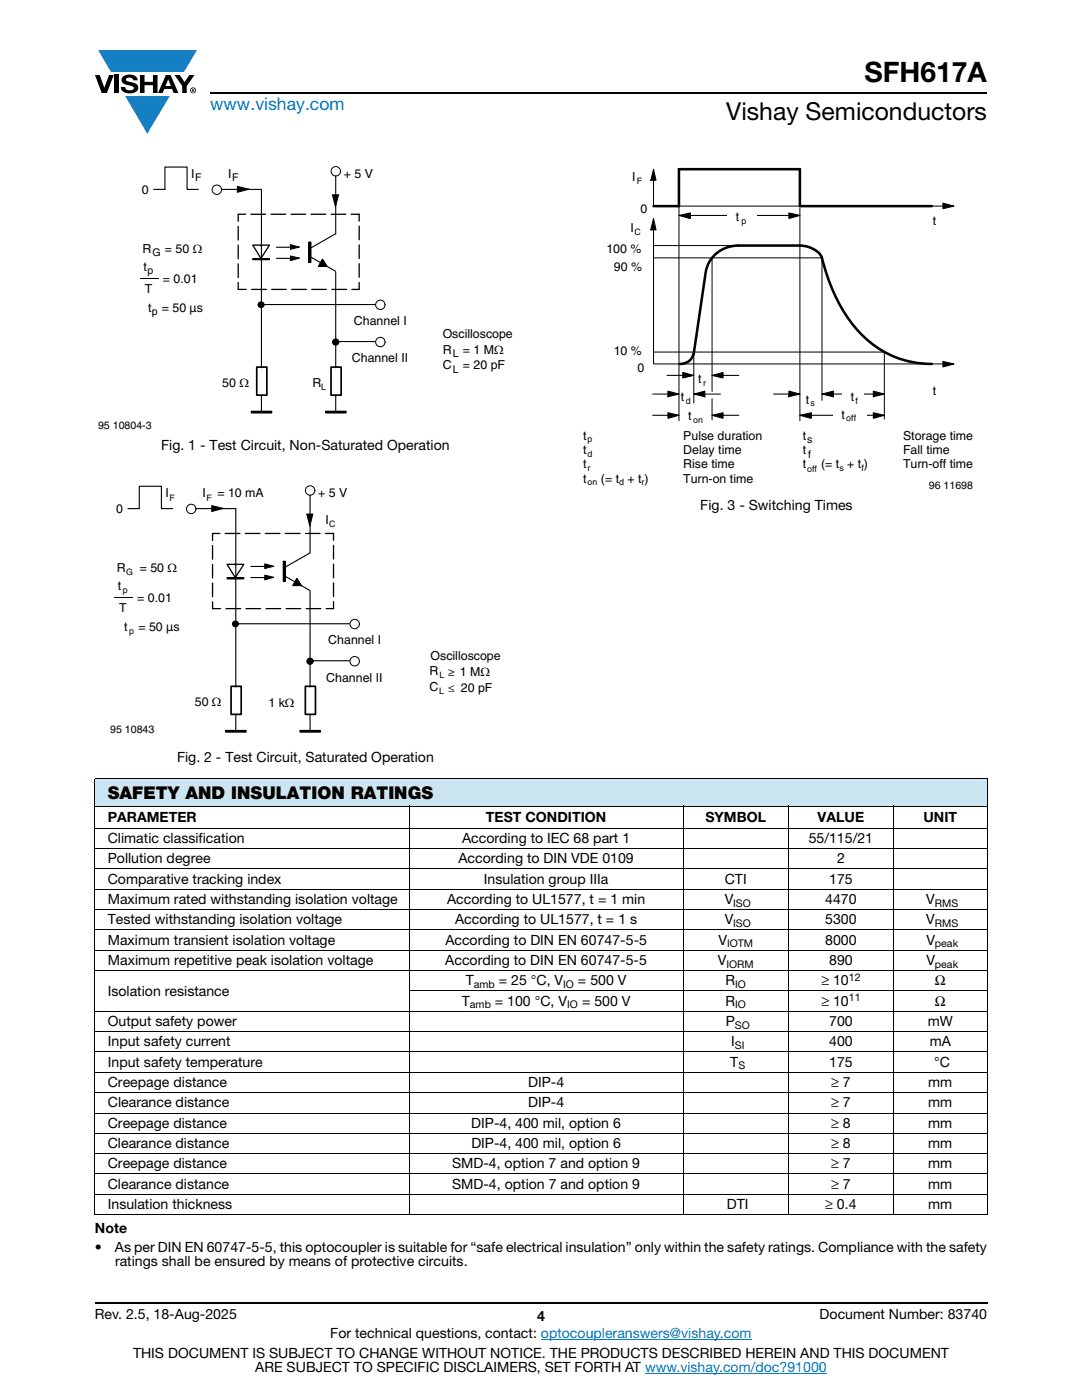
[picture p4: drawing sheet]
<svg xmlns="http://www.w3.org/2000/svg" width="216mm" height="279mm" viewBox="0 0 216 279" stroke-linecap="round" stroke-linejoin="round" font-family="sans-serif">
<g fill="#147fc3">
<path d="M19.6 10h19.7l-2.6 4.3h-1.1h-13.5z"/>
<path d="M25 19.2h8.9l-4.5 7.5z"/>
</g>
<g fill="#000">
<path d="M18.9 15h1l.9 2.5 1-2.5h.9l-1.4 3.6h-1zM22.9 15h.9v3.6h-.9zM24.6 15.3a2.1 2.1 0 0 1 2.8 .3l.1 .4h-.9a.79 .79 0 0 0-.7-.5 .79 .79 0 0 0-.8 .4l.3 .3 1 .2a1.08 1.08 0 0 1 1.2 1 1.08 1.08 0 0 1-1.1 1.2 1.73 1.73 0 0 1-2.4-1.2h.9a.96 .96 0 0 0 .8 .6 .96 .96 0 0 0 .9-.4 1.31 1.31 0 0 0-1.2-.6 1.03 1.03 0 0 1-1.1-.6 1.03 1.03 0 0 1 .2-1.1zM27.9 15h.9v1.3h1.7v-1.3h.9v3.6h-.9v-1.6h-1.7v1.6h-.9zM34.8 15h1.1l.9 1.4 1-1.4h1l-1.5 2.2v1.4h-.9v-1.4z"/>
<path d="M33.6 15.9l.5 1.3h-1.1zM33.1 15l-1.6 3.6h1l.3-.8h1.5l.3 .8h1l-1.6-3.6z"/>
<path d="M38.4 17.8h.2v.2h-.2zM38.3 17.7v.7h.1v-.3l.4 .3-.2-.3 .2-.2-.1-.2z"/>
<path d="M38.1 18a.46 .46 0 0 1 .9 0 .46 .46 0 0 1-.9 0zM37.9 18a.6 .6 0 0 0 1.2 0 .6 .6 0 0 0-1.2 0z"/>
</g>
<path d="M42 18.6h155M18.9 260h178.1" fill="none" stroke="#000" stroke-width=".36"/>
<path d="M107.9 267.3h42.1M128.7 274h36.3" fill="none" stroke="#007ec4" stroke-width=".2"/>
<g fill="#000">
<path d="M64.4 51.7l.8 1.5h-1.6z"/>
<path d="M57.9 48.8l1.8 .5-1.8 .5z" fill-rule="evenodd"/>
<path d="M66.3 38.9h1.3l-.6 2.4z" fill-rule="evenodd"/>
</g>
<path d="M66.3 38.9h1.3l-.6 2.4zM50.4 51.6h3.4v.2h-3.4zM57.9 48.8l1.8 .5-1.8 .5zM61.6 48.3h.5v4.1h-.5zM64.4 51.7l.8 1.5h-1.6z" fill="none" stroke="#000" stroke-width=".2"/>
<path d="M67 35.1v11.6M55.2 49.3h3M55.2 51.6h3M61.7 51.1l5.3 3M67 46.7l-5.3 3M67 54.2v19.2" fill="none" stroke="#000" stroke-width=".22"/>
<path d="M61.8 48.3v4.1" fill="none" stroke="#000" stroke-width=".42"/>
<path d="M50.4 51.7h3.4" fill="none" stroke="#000" stroke-width=".24"/>
<path d="M50.4 48.9h3.4l-1.7 2.7z" fill="#fff"/>
<path d="M50.4 48.9h3.4l-1.7 2.7z" fill="none" stroke="#000" stroke-width=".26"/>
<g fill="none" stroke="#000" stroke-width=".2">
<path d="M47.4 37.2l2.3 .6-2.3 .6zM50.4 51.6h3.4M51.9 51.7v.1M52.1 48.9v.3M57.9 51.1l1.8 .4-1.8 .5zM50.1 82.1h4.1v.3h-4.1zM65 82.1h4.1v.3h-4.1z"/>
<circle cx="67" cy="34.2" r=".94"/>
<circle cx="75.9" cy="60.8" r=".94"/>
<circle cx="75.9" cy="68.3" r=".94"/>
</g>
<g fill="#000">
<path d="M47.4 37.2l2.3 .6-2.3 .6z" fill-rule="evenodd"/>
<path d="M57.9 51.1l1.8 .4-1.8 .5z" fill-rule="evenodd"/>
<circle cx="52.1" cy="60.8" r=".58"/>
<circle cx="67" cy="68.3" r=".62"/>
</g>
<g fill="none" stroke="#000" stroke-width=".22">
<path d="M43.5 37.8h8.7M52.2 60.8h22.6M52.2 78.9v3.3M67 68.2h7.9M67 78.9v3.3"/>
<circle cx="52.1" cy="60.8" r=".58"/>
<circle cx="67" cy="68.3" r=".62"/>
</g>
<path d="M51.2 73.3h2.1v5.6h-2.1zM66.1 73.3h2v5.6h-2z" fill="none" stroke="#000" stroke-width=".34"/>
<path d="M50.1 82.2h4.1M65 82.2h4.1" fill="none" stroke="#000" stroke-width=".36"/>
<circle cx="43.3" cy="37.9" r=".94" fill="#fff"/>
<g fill="none" stroke="#000" stroke-width=".2">
<path d="M27.9 55.5h3.7M45.3 115.3h3.4v.2h-3.4zM52.8 112.5l1.8 .5-1.8 .5zM56.5 112h.4v4.1h-.4zM59.2 115.4l.9 1.5h-1.7zM61.2 102.6h1.2l-.6 2.4z"/>
<circle cx="43.3" cy="37.9" r=".94"/>
</g>
<path d="M30.6 37.8h2.3v-4.5h4.4v4.5h2.3M52.2 37.8v35.6M61.9 98.8v11.6M50 113h3.1M50 115.3h3.1M56.6 114.8l5.2 3M61.8 110.4l-5.2 3M61.9 117.9v19.2" fill="none" stroke="#000" stroke-width=".22"/>
<path d="M47.5 42.8h24.2M71.7 57.8h-24.2" fill="none" stroke="#000" stroke-width=".26" stroke-dasharray="2.9 1.1" stroke-dashoffset="1.5"/>
<path d="M47.5 57.8v-15M71.7 42.8v15" fill="none" stroke="#000" stroke-width=".26" stroke-dasharray="2.7 1" stroke-dashoffset="1.4"/>
<g fill="#000">
<path d="M59.2 115.4l.9 1.5h-1.7z"/>
<path d="M52.8 112.5l1.8 .5-1.8 .5z" fill-rule="evenodd"/>
<path d="M61.2 102.6h1.2l-.6 2.4z" fill-rule="evenodd"/>
</g>
<path d="M56.7 112v4.1" fill="none" stroke="#000" stroke-width=".42"/>
<path d="M45.3 115.4h3.4" fill="none" stroke="#000" stroke-width=".24"/>
<path d="M45.3 112.6h3.3l-1.7 2.7z" fill="#fff"/>
<path d="M45.3 112.6h3.3l-1.7 2.7z" fill="none" stroke="#000" stroke-width=".26"/>
<g fill="none" stroke="#000" stroke-width=".2">
<path d="M42.2 100.9l2.4 .6-2.4 .6zM45.3 115.3h3.4M46.8 115.4v.1M46.9 112.6v.3M52.8 114.8l1.8 .4-1.8 .5zM45 145.8h4.1v.3h-4.1zM59.8 145.8h4.1v.3h-4.1z"/>
<circle cx="61.9" cy="97.9" r=".94"/>
<circle cx="70.8" cy="124.5" r=".94"/>
<circle cx="70.8" cy="132" r=".94"/>
</g>
<g fill="#000">
<path d="M42.2 100.9l2.4 .6-2.4 .6z" fill-rule="evenodd"/>
<path d="M52.8 114.8l1.8 .4-1.8 .5z" fill-rule="evenodd"/>
<circle cx="47" cy="124.5" r=".58"/>
<circle cx="61.9" cy="132" r=".62"/>
</g>
<g fill="none" stroke="#000" stroke-width=".22">
<path d="M38.4 101.5h8.6M47 124.5h22.7M61.9 131.9h7.9M47 142.6v3.3M61.9 142.6v3.3"/>
<circle cx="47" cy="124.5" r=".58"/>
<circle cx="61.9" cy="132" r=".62"/>
</g>
<path d="M46.1 137h2v5.6h-2zM60.9 137h2v5.6h-2z" fill="none" stroke="#000" stroke-width=".34"/>
<path d="M45 145.9h4.1M59.8 145.9h4.1" fill="none" stroke="#000" stroke-width=".36"/>
<circle cx="38.2" cy="101.6" r=".94" fill="#fff"/>
<g fill="none" stroke="#000" stroke-width=".2">
<path d="M130.4 34.8v6.3h59.9M130.4 51.5h33.6v28.4M130.4 49h16.9M130.4 44.9v27.7h59.9M135.5 43l2.3-.5v1.1zM135.5 41.3v42.7M142.1 51.5v26.6M157.4 42.5l2.2 .5-2.2 .6zM159.6 41.5v42.5M130.4 70.3h46.1M138.4 70.5v9.9M176.5 70.5v13.1"/>
<path d="M22.8 119.2h3.7"/>
<circle cx="38.2" cy="101.6" r=".94"/>
</g>
<path d="M25.5 101.5h2.3v-4.5h4.4v4.5h2.3M47 101.5v35.6" fill="none" stroke="#000" stroke-width=".22"/>
<path d="M42.4 106.5h24.2M66.6 121.5h-24.2" fill="none" stroke="#000" stroke-width=".26" stroke-dasharray="2.9 1.1" stroke-dashoffset="1.5"/>
<path d="M66.6 106.5v15M42.4 121.5v-15" fill="none" stroke="#000" stroke-width=".26" stroke-dasharray="2.7 1" stroke-dashoffset="1.4"/>
<path d="M130.4 41.1h5.1v-7.3h24.1v7.3h26.3M138.4 70.5a2.57 2.57 0 0 1-2.8 2.1M138.4 70.5l2.4-16.2a6.4 6.4 0 0 1 6.5-5.3h12.3a5.4 5.4 0 0 1 4.2 2 35.6 35.6 0 0 0 7.8 15.4 19.3 19.3 0 0 0 14.3 6.2" fill="none" stroke="#000" stroke-width=".51"/>
<path d="M135.5 43h24.1" fill="none" stroke="#000" stroke-width=".21"/>
<g fill="#000">
<path d="M135.5 43l2.3-.5v1.1z" fill-rule="evenodd"/>
<path d="M157.4 42.5l2.2 .5-2.2 .6z" fill-rule="evenodd"/>
</g>
<path d="M145.1 42h5.9v3.5h-5.9z" fill="#fff"/>
<g fill="#000">
<path d="M130.4 33.8l.5 2.2h-1.1z" fill-rule="evenodd"/>
<path d="M130.4 43.6l.5 2.3h-1.1z" fill-rule="evenodd"/>
<path d="M188.1 40.5l2.2 .6-2.2 .5z" fill-rule="evenodd"/>
<path d="M133.3 78.1l2.2 .5-2.2 .6z" fill-rule="evenodd"/>
<path d="M136.2 74.3l2.2 .6-2.2 .5z" fill-rule="evenodd"/>
<path d="M138.4 78.6l2.2-.5v1.1z" fill-rule="evenodd"/>
<path d="M142.1 74.9l2.2-.6v1.1z" fill-rule="evenodd"/>
<path d="M157.4 78.1l2.2 .5-2.2 .6z" fill-rule="evenodd"/>
<path d="M164 78.6l2.3-.5v1.1z" fill-rule="evenodd"/>
<path d="M174.3 78.1l2.2 .5-2.2 .6z" fill-rule="evenodd"/>
<path d="M188.1 72.1l2.2 .5-2.2 .6z" fill-rule="evenodd"/>
<path d="M133.3 82.4l2.2 .5-2.2 .6z" fill-rule="evenodd"/>
<path d="M142.1 82.9l2.2-.5v1.1z" fill-rule="evenodd"/>
<path d="M159.6 82.9l2.3-.5v1.1z" fill-rule="evenodd"/>
<path d="M174.3 82.4l2.2 .5-2.2 .6z" fill-rule="evenodd"/>
</g>
<g fill="none" stroke="#000" stroke-width=".2">
<path d="M129.8 36h1.1l-.5-2.2-.5 2.2M129.8 45.9h1.1l-.5-2.3-.5 2.3M188.1 40.5l2.2 .6-2.2 .5zM130.2 78.6h5.3M133.3 79.2l2.2-.6-2.2-.5v1.1M136.2 74.3l2.2 .6-2.2 .5zM138.4 78.6h5.4M140.6 79.2l-2.2-.6 2.2-.5v1.1M142.1 74.9l2.2-.6v1.1zM142.1 79.6v4.2M157.4 79.2l2.2-.6-2.2-.5v1.1M166.3 79.2l-2.3-.6 2.3-.5v1.1"/>
<path d="M174.3 79.2l2.2-.6-2.2-.5v1.1M188.1 72.1l2.2 .5-2.2 .6zM133.3 82.4l2.2 .5-2.2 .6zM142.1 82.9l2.2-.5v1.1zM159.6 82.9l2.3-.5v1.1zM174.3 82.4l2.2 .5-2.2 .6z"/>
</g>
<path d="M133.1 74.9h5.3M142.1 74.9h5.3M154.4 78.6h5.2M164 78.6h12.5M130.2 82.9h5.3M142.1 82.9h5.3M159.6 82.9h16.9" fill="none" stroke="#000" stroke-width=".21"/>
<g fill="#fff">
<path d="M168.1 77.8h4.2v3.4h-4.2z"/>
<path d="M166.2 80.9h6.7v3.4h-6.7z"/>
</g>
<path d="M18.9 155.4h178.1v5.5h-178.1z" fill="#cce5f3"/>
<g fill="#fff">
<path d="M18.9 160.9h62.7v4.4h-62.7z"/>
<path d="M81.6 160.9h54.7v4.4h-54.7z"/>
<path d="M136.3 160.9h21v4.4h-21z"/>
<path d="M157.3 160.9h21v4.4h-21z"/>
<path d="M178.3 160.9h18.7v4.4h-18.7z"/>
<path d="M136.3 185.6h21v4.1h-21z"/>
<path d="M136.3 189.7h21v4h-21z"/>
<path d="M136.3 193.7h21v4.1h-21z"/>
<path d="M157.3 193.7h21v4.1h-21z"/>
<path d="M178.3 193.7h18.7v4.1h-18.7z"/>
<path d="M136.3 197.8h21v4h-21z"/>
<path d="M157.3 197.8h21v4h-21z"/>
<path d="M178.3 197.8h18.7v4h-18.7z"/>
</g>
<g fill="none" stroke="#000" stroke-width=".2">
<path d="M18.9 155.4h178.1M18.9 155.5v86.8M197 155.5v86.8M18.9 160.9h178.1M18.9 165.3h178.1M18.9 169.4h178.1M18.9 173.4h178.1M18.9 177.5h178.1M81.6 160.8v81.7M136.3 160.8v81.7M157.3 160.8v81.7M178.3 160.8v81.7"/>
<path d="M18.9 181.5h178.1M18.9 185.6h178.1M18.9 189.7h178.1M18.9 193.7h178.1M81.5 197.8h115.5M18.9 201.8h178.1M18.9 205.9h178.1M18.9 209.9h178.1M18.9 214h178.1M18.9 218.1h178.1M18.9 222.1h178.1M18.9 226.2h178.1"/>
<path d="M18.9 230.2h178.1M18.9 234.3h178.1M18.9 238.3h178.1M18.9 242.4h178.1"/>
</g>
<text font-size="5.6" x="172.5" y="16.4">SFH617A</text>
<text font-size="4.9" x="144.9" y="24">Vishay Semiconductors</text>
<text font-size="3.5" fill="#007ec4" x="42" y="21.9">www.vishay.com</text>
<text font-size="3.5" x="21.5" y="159.5">SAFETY AND INSULATION RATINGS</text>
<g font-size="2.8">
<text x="32.2" y="89.8">Fig. 1 - Test Circuit, Non-Saturated Operation</text>
<text x="139.7" y="101.8">Fig. 3 - Switching Times</text>
<text x="35.3" y="152">Fig. 2 - Test Circuit, Saturated Operation</text>
<text x="21.5" y="164">PARAMETER</text>
<text x="97" y="164">TEST CONDITION</text>
<text x="140.8" y="164">SYMBOL</text>
<text x="163.2" y="164">VALUE</text>
<text x="184.3" y="164">UNIT</text>
<text x="21.5" y="168.3">Climatic classification</text>
<text x="21.5" y="172.3">Pollution degree</text>
<text x="91.5" y="172.3">According to DIN VDE 0109</text>
<text x="92.2" y="168.3">According to IEC 68 part 1</text>
<text x="161.4" y="168.3">55/115/21</text>
<text x="167" y="172.3">2</text>
<text x="21.5" y="176.4">Comparative tracking index</text>
<text x="96.6" y="176.4">Insulation group IIIa</text>
<text x="144.6" y="176.4">CTI</text>
<text x="165.5" y="176.4">175</text>
<text x="21.5" y="184.5">Tested withstanding isolation voltage</text>
<text x="21.5" y="180.4">Maximum rated withstanding isolation voltage</text>
<text x="89.2" y="180.4">According to UL1577, t = 1 min</text>
<text x="90.8" y="184.5">According to UL1577, t = 1 s</text>
<text x="144.6" y="180.4">V</text>
<text x="144.6" y="184.5">V</text>
<text x="164.7" y="180.4">4470</text>
<text x="164.7" y="184.5">5300</text>
<text x="184.8" y="180.4">V</text>
<text x="184.8" y="184.5">V</text>
<text x="21.5" y="188.5">Maximum transient isolation voltage</text>
<text x="88.9" y="188.5">According to DIN EN 60747-5-5</text>
<text x="143.3" y="188.5">V</text>
<text x="164.7" y="188.5">8000</text>
<text x="184.8" y="188.5">V</text>
<text x="21.5" y="192.6">Maximum repetitive peak isolation voltage</text>
<text x="88.9" y="192.6">According to DIN EN 60747-5-5</text>
<text x="92.9" y="196.7">T</text>
<text x="99.5" y="196.7">= 25 °C, V</text>
<text x="115.3" y="196.7">= 500 V</text>
<text x="143.2" y="192.6">V</text>
<text x="144.8" y="196.7">R</text>
<text x="163.9" y="196.7">≥ 10</text>
<text x="165.5" y="192.6">890</text>
<text x="184.8" y="192.6">V</text>
<text x="186.5" y="196.7">Ω</text>
<text x="21.5" y="198.7">Isolation resistance</text>
<text x="92.2" y="200.7">T</text>
<text x="98.7" y="200.7">= 100 °C, V</text>
<text x="116.1" y="200.7">= 500 V</text>
<text x="144.8" y="200.7">R</text>
<text x="163.9" y="200.7">≥ 10</text>
<text x="186.5" y="200.7">Ω</text>
<text x="21.5" y="204.8">Output safety power</text>
<text x="21.5" y="208.8">Input safety current</text>
<text x="144.8" y="204.8">P</text>
<text x="145.9" y="208.8">I</text>
<text x="165.5" y="204.8">700</text>
<text x="165.5" y="208.8">400</text>
<text x="185.1" y="204.8">mW</text>
<text x="185.5" y="208.8">mA</text>
<text x="21.5" y="212.9">Input safety temperature</text>
<text x="145.7" y="212.9">T</text>
<text x="165.5" y="212.9">175</text>
<text x="186.4" y="212.9">°C</text>
<text x="21.5" y="221">Clearance distance</text>
<text x="21.5" y="216.9">Creepage distance</text>
<text x="105.4" y="216.9">DIP-4</text>
<text x="105.4" y="221">DIP-4</text>
<text x="165.9" y="221">≥ 7</text>
<text x="165.9" y="216.9">≥ 7</text>
<text x="185.2" y="221">mm</text>
<text x="185.2" y="216.9">mm</text>
<text x="21.5" y="225">Creepage distance</text>
<text x="94" y="225">DIP-4, 400 mil, option 6</text>
<text x="165.9" y="225">≥ 8</text>
<text x="185.2" y="225">mm</text>
<text x="21.5" y="233.2">Creepage distance</text>
<text x="21.5" y="229.1">Clearance distance</text>
<text x="90.2" y="233.2">SMD-4, option 7 and option 9</text>
<text x="94.1" y="229.1">DIP-4, 400 mil, option 6</text>
<text x="165.9" y="233.2">≥ 7</text>
<text x="165.9" y="229.1">≥ 8</text>
<text x="185.2" y="233.2">mm</text>
<text x="185.2" y="229.1">mm</text>
<text x="21.5" y="237.2">Clearance distance</text>
<text x="90.2" y="237.2">SMD-4, option 7 and option 9</text>
<text x="165.9" y="237.2">≥ 7</text>
<text x="185.2" y="237.2">mm</text>
<text x="21.5" y="241.3">Insulation thickness</text>
<text x="145" y="241.3">DTI</text>
<text x="164.7" y="241.3">≥ 0.4</text>
<text x="185.2" y="241.3">mm</text>
<text x="18.9" y="246">Note</text>
<text x="18.9" y="249.9">•</text>
<text x="22.9" y="249.9">As per DIN EN 60747-5-5, this optocoupler is suitable for “safe electrical insulation” only within the safety ratings. Compliance with the safety</text>
<text x="22.9" y="252.8">ratings shall be ensured by means of protective circuits.</text>
<text x="18.9" y="263.3">Rev. 2.5, 18-Aug-2025</text>
<text x="107.2" y="263.6">4</text>
<text x="163.6" y="263.3">Document Number: 83740</text>
<text x="65.9" y="267.1">For technical questions, contact: optocoupleranswers@vishay.com</text>
<text x="26.5" y="271">THIS DOCUMENT IS SUBJECT TO CHANGE WITHOUT NOTICE. THE PRODUCTS DESCRIBED HEREIN AND THIS DOCUMENT</text>
<text x="50.9" y="273.8">ARE SUBJECT TO SPECIFIC DISCLAIMERS, SET FORTH AT www.vishay.com/doc?91000</text>
</g>
<g font-size="2.5">
<text x="38.1" y="35.6">I</text>
<text x="45.5" y="35.6">I</text>
<text x="68.6" y="35.5">+ 5 V</text>
<text x="28.3" y="38.7">0</text>
<text x="126.1" y="36.1">I</text>
<text x="125.8" y="46.4">I</text>
<text x="127.8" y="42.6">0</text>
<text x="146.8" y="44.1">t</text>
<text x="186.1" y="44.9">t</text>
<text x="28.4" y="50.5">R</text>
<text x="32.9" y="50.5">= 50 Ω</text>
<text x="121" y="50.5">100 %</text>
<text x="28.6" y="54.1">t</text>
<text x="28.9" y="58.5">T</text>
<text x="32.5" y="56.5">= 0.01</text>
<text x="122.5" y="54.1">90 %</text>
<text x="29.5" y="62.2">t</text>
<text x="32.3" y="62.2">= 50 µs</text>
<text x="70.6" y="64.9">Channel I</text>
<text x="88.3" y="67.5">Oscilloscope</text>
<text x="88.3" y="70.6">R</text>
<text x="92.4" y="70.6">= 1 MΩ</text>
<text x="122.5" y="70.9">10 %</text>
<text x="44.3" y="77.2">50 Ω</text>
<text x="62.3" y="77.2">R</text>
<text x="70.2" y="72.3">Channel II</text>
<text x="88.3" y="73.7">C</text>
<text x="92.4" y="73.7">= 20 pF</text>
<text x="127.2" y="74.2">0</text>
<text x="139.3" y="76.5">t</text>
<text x="135.9" y="80.1">t</text>
<text x="137.3" y="83.9">t</text>
<text x="160.8" y="80.6">t</text>
<text x="167.9" y="83.6">t</text>
<text x="169.8" y="80.1">t</text>
<text x="186.1" y="78.9">t</text>
<text x="116.3" y="87.8">t</text>
<text x="136.3" y="87.8">Pulse duration</text>
<text x="160.2" y="87.8">t</text>
<text x="180.2" y="87.8">Storage time</text>
<text x="116.3" y="90.7">t</text>
<text x="116.3" y="93.5">t</text>
<text x="136.3" y="90.7">Delay time</text>
<text x="136.3" y="93.5">Rise time</text>
<text x="160.2" y="90.7">t</text>
<text x="160.2" y="93.5">t</text>
<text x="163.9" y="93.5">(= t + t )</text>
<text x="180.2" y="93.5">Turn-off time</text>
<text x="180.2" y="90.7">Fall time</text>
<text x="33" y="99.3">I</text>
<text x="40.4" y="99.3">I</text>
<text x="43.4" y="99.3">= 10 mA</text>
<text x="63.5" y="99.2">+ 5 V</text>
<text x="116.3" y="96.3">t</text>
<text x="119.9" y="96.3">(= t + t )</text>
<text x="136.3" y="96.3">Turn-on time</text>
<text x="23.2" y="102.4">0</text>
<text x="64.9" y="104.5">I</text>
<text x="23.3" y="114.2">R</text>
<text x="23.5" y="117.8">t</text>
<text x="27.9" y="114.2">= 50 Ω</text>
<text x="23.8" y="122.2">T</text>
<text x="24.8" y="125.9">t</text>
<text x="27.4" y="120.2">= 0.01</text>
<text x="27.6" y="125.9">= 50 µs</text>
<text x="65.5" y="128.6">Channel I</text>
<text x="85.9" y="131.7">Oscilloscope</text>
<text x="65.1" y="136">Channel II</text>
<text x="85.7" y="137.9">C</text>
<text x="85.7" y="134.8">R</text>
<text x="89.4" y="134.9">≥ 1 MΩ</text>
<text x="38.9" y="140.9">50 Ω</text>
<text x="53.5" y="141.1">1 kΩ</text>
</g>
<text font-size="2.5" fill="#231f20" x="89.4" y="138.1">≤ 20 pF</text>
<g font-size="2.1">
<text x="38.9" y="36.2">F</text>
<text x="46.3" y="36.2">F</text>
<text x="30.4" y="51.1">G</text>
<text x="29.4" y="54.7">p</text>
<text x="30.3" y="62.8">p</text>
<text x="90.4" y="71.2">L</text>
<text x="90.4" y="74.3">L</text>
<text x="19.6" y="85.7">95 10804-3</text>
<text x="161.1" y="88.5">s</text>
<text x="161.3" y="91.4">f</text>
<text x="185.3" y="97.5">96 11698</text>
<text x="22" y="146.3">95 10843</text>
<text x="146.3" y="180.9">ISO</text>
<text x="146.3" y="185">ISO</text>
<text x="186.5" y="180.9">RMS</text>
<text x="186.5" y="185">RMS</text>
<text x="145.1" y="189">IOTM</text>
<text x="186.6" y="189">peak</text>
<text x="94.6" y="197.2">amb</text>
<text x="112.4" y="197.2">IO</text>
<text x="144.9" y="193.1">IORM</text>
<text x="146.7" y="197.2">IO</text>
<text x="169.4" y="195.8">12</text>
<text x="186.6" y="193.1">peak</text>
<text x="93.8" y="201.2">amb</text>
<text x="113.2" y="201.2">IO</text>
<text x="146.7" y="201.2">IO</text>
<text x="169.4" y="199.9">11</text>
<text x="146.6" y="209.3">SI</text>
<text x="146.6" y="205.3">SO</text>
<text x="147.3" y="213.4">S</text>
</g>
<g font-size="1.8">
<text x="127.1" y="36.7">F</text>
<text x="126.6" y="47">C</text>
<text x="148" y="44.7">p</text>
<text x="64.1" y="77.9">L</text>
<text x="140.3" y="77">r</text>
<text x="136.8" y="80.6">d</text>
<text x="161.8" y="81.1">s</text>
<text x="170.7" y="80.6">f</text>
<text x="117.2" y="88.3">p</text>
<text x="138.3" y="84.4">on</text>
<text x="168.9" y="84.1">off</text>
<text x="117.2" y="91.2">d</text>
<text x="117.2" y="94">r</text>
<text x="161.1" y="94.2">off</text>
<text x="167.5" y="94">s</text>
<text x="171.9" y="94">f</text>
<text x="33.8" y="99.9">F</text>
<text x="41.2" y="99.9">F</text>
<text x="117.2" y="96.8">on</text>
<text x="123.5" y="96.9">d</text>
<text x="128" y="96.9">r</text>
<text x="65.7" y="105.1">C</text>
<text x="24.5" y="118.4">p</text>
<text x="25.2" y="114.8">G</text>
<text x="25.7" y="126.5">p</text>
<text x="87.7" y="135.4">L</text>
<text x="87.6" y="138.5">L</text>
</g>
</svg>
